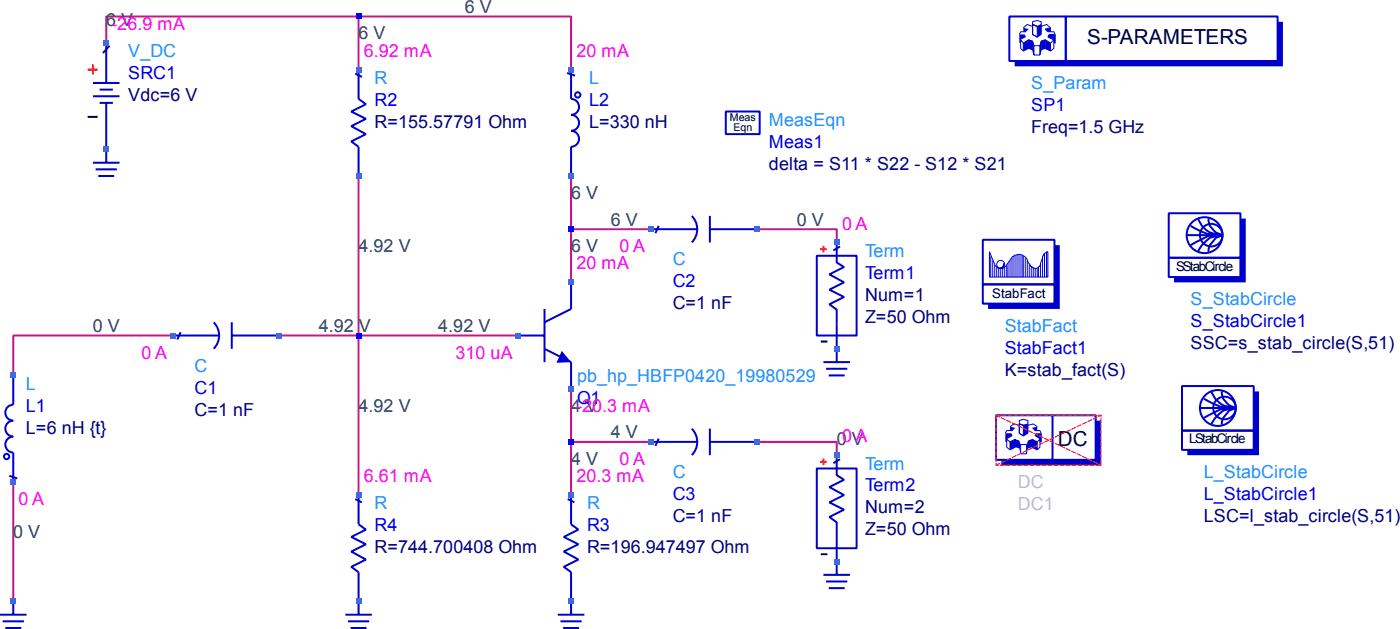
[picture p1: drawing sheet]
<svg xmlns="http://www.w3.org/2000/svg" width="297mm" height="133mm" viewBox="0 0 297 133" stroke-linecap="round" stroke-linejoin="round" font-family="sans-serif">
<g fill="none" stroke="#c71585" stroke-width=".42">
<path d="M76.1 3.5h45v11.3M76.1 3.5h-53.6v5.6M76.1 3.5v11.3M76.1 37.3v67.6M121.1 37.3v22.5M121.1 48.6h16.9M160.6 48.6h16.9v2.8M36.6 71.1h-33.8v8.5M59.2 71.1h50.7M121.1 82.4v22.5M121.1 93.6h16.9M160.6 93.6h16.9v2.9"/>
<path d="M2.8 102.1v25.3"/>
</g>
<path d="M18.6 24.8h2.1" fill="none" stroke="#000" stroke-width=".42"/>
<g fill="none" stroke="#0000cd" stroke-width=".42">
<path d="M19.7 17.6h5.7M21.1 19h2.8M22.5 9.1v8.5M23.2 9.7l-1.4 1.5M75.4 15.6l1.4 .7M76.1 14.8v6.2l1.5 1.1-3.1 1.5 3.1 1.6-3.1 1.5 3.1 1.7-3.1 1.6 1.6 1.1v6.2M120.3 15.5l1.7 .5M121.1 14.8v6.2a1.69 1.69 0 0 1 1.7 1.7 1.69 1.69 0 0 1-1.7 1.6 1.69 1.69 0 0 1 1.7 1.7 1.69 1.69 0 0 1-1.7 1.7 1.69 1.69 0 0 1 1.7 1.7 1.69 1.69 0 0 1-1.7 1.7v6.2M19.7 20.4h5.7M19.7 34.5h5.7M20.3 35.9h4.5M20.8 37.3h3.4"/>
<path d="M21.1 21.8h2.8M22.5 21.8v12.7M121.1 59.8v5.7l-5.6 2.8M2.8 79.6v6.2a1.69 1.69 0 0 0-1.7 1.6 1.69 1.69 0 0 0 1.7 1.7 1.69 1.69 0 0 0-1.7 1.7 1.69 1.69 0 0 0 1.7 1.7 1.69 1.69 0 0 0-1.7 1.7 1.69 1.69 0 0 0 1.7 1.7v6.2M109.9 71.1h5.6M115.5 73.9l5.6 2.8v5.7M115.5 65.5v11.2M2 100.8l1.7 .6M75.4 105.8l1.4 .7M76.1 104.9v6.2l1.5 1.1-3.1 1.6 3.1 1.5-3.1 1.6 3.1 1.7-3.1 1.5 1.6 1.1v9.1M120.4 105.8l1.4 .7M121.1 104.9v6.2l1.6 1.1-3.1 1.6 3.1 1.5-3.1 1.6 3.1 1.7-3.1 1.5 1.5 1.1v9.1"/>
<path d="M0 130.3h5.6M.6 131.7h4.5M1.1 133.1h3.4M2.8 127.4v2.9M73.2 130.3h5.7M73.8 131.7h4.5M74.4 133.1h3.3M118.3 130.3h5.6M118.9 131.7h4.5M119.4 133.1h3.4"/>
<circle cx="122.5" cy="20.1" r=".56"/>
<circle cx="1.4" cy="96.7" r=".56"/>
</g>
<path d="M18.6 14.8h2.1M19.7 13.6v2.1" fill="none" stroke="#ff4500" stroke-width=".42"/>
<path d="M119.2 74.3l1.9 2.4-3.1 .2z" fill="#0000cd"/>
<g fill="none" stroke="#0000cd" stroke-width=".42">
<path d="M138 48.6h9.9M139.7 47.9l-.7 1.5M146.7 45.8a3.9 3.9 0 0 1 0 5.6M150.6 45.7v5.7M150.7 48.6h9.9M173.2 54.2h8.5v16.9h-8.5zM177.5 51.4v4.2l1.5 1-3.1 1.5 3.1 1.7-3.1 1.6 3.1 1.5-3.1 1.6 1.6 1.1v11.1M178.2 52.2l-1.4 .9M36.6 71.1h9.9M38.3 70.4l-.7 1.5M45.3 68.3a3.9 3.9 0 0 1 0 5.6M49.2 68.3v5.6"/>
<path d="M49.3 71.1h9.9M174.7 76.7h5.6M175.2 78.1h4.5M175.8 79.6h3.4M138 93.6h9.9M139.7 92.9l-.7 1.6M146.7 90.8a3.9 3.9 0 0 1 0 5.6M150.6 90.8v5.7M150.7 93.6h9.9M173.2 99.3h8.5v16.9h-8.5zM177.5 96.5v4.2l1.5 1-3.1 1.5 3.1 1.7-3.1 1.6 3.1 1.5-3.1 1.6 1.6 1.1v11.1M178.2 97.3l-1.4 .8"/>
<path d="M211.3 88h11.9v9.4h-11.9zM223.2 88h9.2v9.4h-9.2M174.7 121.8h5.6M175.2 123.2h4.5M175.8 124.6h3.4"/>
</g>
<path d="M174.1 72.4h1.4M174.1 117.4h1.4" fill="none" stroke="#000" stroke-width=".42"/>
<path d="M173.9 52.8h1.5M174.7 52.1v1.4M173.9 97.9h1.5M174.7 97.2v1.4" fill="none" stroke="#ff4500" stroke-width=".42"/>
<path d="M214.2 93.6l1.2-.5v1.7l-1.2 .5zM214.2 93.6l-.7-.5v1.7l.7 .5M214.8 91.2h-1.3l-.3 .6M216.2 89.1l.9-.3 .9 .3v.7l-.9 .3-.9-.3zM216.2 89.8v2l.9 .6 .9-.6v-2M216.2 90.1l-1.1-.3-.9 .6M216.5 94.2h1.3v2h-1.3zM218 90.1l1.2-.3 .8 .6M218.9 93.1l1.1 .5v1.7l-1.1-.5zM219.4 91.2h1.2l.3 .6v1.8h-.3M220 93.6l.6-.5v1.7l-.6 .5" fill="none" stroke="#0000cd" stroke-width=".21"/>
<g fill="#0000cd">
<path d="M212.4 97.4h20v-8.3h1.1v9.5h-21.1z"/>
<path d="M217.1 90.1l.9-.3v2l-.9 .6z"/>
</g>
<path d="M216.2 89.8l.9 .3v2.3l-.9-.6zM216.2 89.8l.9 .3" fill="none" stroke="#0000cd" stroke-width=".21"/>
<path d="M217.9 93.4v2.8" fill="none" stroke="#0000cd" stroke-width=".28"/>
<g fill="#0000cd">
<path d="M214.2 93.6l1.2-.5v1.7l-1.2 .5z"/>
<path d="M218 93.4l.9-.3v1.7l-.9 .2z"/>
<path d="M218.9 93.1l1.1 .5v1.7l-1.1-.5z"/>
<path d="M219.7 91.8h1.2v1.8h-.3v-.5l-1.2-.7z"/>
<path d="M218.9 90.7l1.1-.3v.8h-.6z"/>
<path d="M215.4 93.1l.8 .3 .3 .8v2l-.3-1.2-.8-.2z"/>
<path d="M214.2 90.4l1.2 .3-.6 .5h-.6z"/>
<path d="M213.2 91.8h1.3l.3 .6-1.3 .7v.5h-.3z"/>
</g>
<path d="M214.1 3.5h12v9.4h-12zM226.1 3.5h44.9v9.4h-44.9z" fill="none" stroke="#0000cd" stroke-width=".42"/>
<g fill="none" stroke="#0000cd" stroke-width=".21">
<path d="M217.1 9.1l1.1-.7v1.9l-1.1 .5zM217.1 9.1l-.6-.7v1.9l.6 .5M217.6 6.7h-1.1l-.3 .6M218.2 8.4l.8 .3v1.8l-.8-.2M219 4.6l1-.3 .9 .3v.6l-.9 .4-1-.4zM219 5.2v2.1l1 .6 .9-.6v-2.1M219 5.6l-1.1-.4-.8 .7M219 10.5l.3 1.2M219 8.7l.3 1M219.3 11.7h1.3M219.3 9.7v2M219.3 9.7h1.3"/>
<path d="M220.6 9.7v2M220.9 5.6l1.1-.4 .8 .7M220.9 10.5l-.3 1.2M220.9 8.7l-.3 1M221.7 8.4l1.1 .7v1.7l-1.1-.5zM221.7 8.4l-.8 .3v1.8l.8-.2M222.8 6.7v-.8l-1.1 .3 .6 .5h1.2l.3 .6M222.8 9.1l.7-.7v1.9l-.7 .5M223.8 7.3v1.8h-.3M223.8 7.3h-1.3l-.2 .6 1.2 .5"/>
</g>
<g fill="#0000cd">
<path d="M215.2 12.9h55.8v-8.3h1.1v9.5h-56.9z"/>
<path d="M220 5.6l.9-.4v2.1l-.9 .6z"/>
</g>
<path d="M219 5.2l1 .4v2.3l-1-.6zM219 5.2l1 .4" fill="none" stroke="#0000cd" stroke-width=".21"/>
<path d="M220.7 8.7v3" fill="none" stroke="#0000cd" stroke-width=".28"/>
<g fill="#0000cd">
<path d="M217.1 9.1l1.1-.7v1.9l-1.1 .5z"/>
<path d="M220.9 8.7l.8-.3v1.9l-.8 .2z"/>
<path d="M221.7 8.4l1.1 .7v1.7l-1.1-.5z"/>
<path d="M222.5 7.3h1.3v1.8h-.3v-.7l-1.2-.5z"/>
<path d="M221.7 6.2l1.1-.3v.8h-.5z"/>
<path d="M218.2 8.4l.8 .3 .3 1v2l-.3-1.2-.8-.2z"/>
<path d="M217.1 5.9l1.1 .3-.6 .5h-.5z"/>
<path d="M216.2 7.3h1.1l.3 .6-1.1 .5v.7h-.3z"/>
</g>
<g fill="none" stroke="#0000cd" stroke-width=".21">
<path d="M209.9 53.4l1.1 2.8a1.64 1.64 0 0 0 2 .5l.4-.2 1.4-2.2h.1a2.01 2.01 0 0 1 3.3 1.4l.4 .8 .7 .2v.2l.8-.2 .6-.5v-.5l.7-1.9 .6-.3v-.1h.3v5.3h-12.4zM210.1 54.3v4.4M210.6 55.2v3.5M211 56.2v2.5M211.4 56.6v2.1M211.8 56.9v1.8M212.3 57v1.7M212.7 56.9v1.8M213.1 56.6v2.1M213.5 56.3v2.4M213.8 55.7v3M214.2 55.2v3.5"/>
<path d="M214.7 54.6v4.1M215.1 54.2v4.5M215.5 54.1v4.6M215.9 53.9v4.8M216.3 53.9v4.8M216.8 54.1v4.6M217.1 54.2v4.5M217.5 54.6v4.1M217.9 55.2v3.5M218.3 56v2.7M218.7 56.5v2.2M219.2 56.7v2"/>
<path d="M219.6 56.9v1.8M220 56.9v1.8M220.3 56.6v2.1M220.7 55.9v2.8M221.1 54.5v4.2M221.6 53.8v4.9M222 53.5v5.2"/>
<circle cx="212.3" cy="56" r=".85"/>
</g>
<path d="M208.5 50.8h15.2v9.5h-15.2zM208.5 60.3h15.2v4h-15.2z" fill="none" stroke="#0000cd" stroke-width=".42"/>
<g fill="#0000cd">
<path d="M211.7 56.7l.7-.1 .6-1 .1 .3-.1 .7-.5 .3h-.7z"/>
<path d="M209.6 64.3h14.1v-12.4h1.1v13.6h-15.2z"/>
</g>
<g fill="none" stroke="#0000cd" stroke-width=".42">
<path d="M250.7 91.2h15.2v4.1h-15.2zM250.7 81.8h15.2v9.4h-15.2zM254.5 86.5h7.6M255.4 84.5a11.6 11.6 0 0 0 6.7 2M256.9 82.9a5.2 5.2 0 0 0 5.2 3.6M259.2 82.9a3.2 3.2 0 0 0 1.5 3l1.4 .6M262.1 86.5l-1.4 .5-1.3 1.6-.2 .8v.6M262.1 86.5l-2.7 .5a6.9 6.9 0 0 0-2.5 3M262.1 86.5l-3.2 .2-3.5 1.9"/>
<circle cx="258.3" cy="86.5" r="3.8"/>
<circle cx="259.7" cy="86.5" r="2.39"/>
</g>
<path d="M251.8 95.3h14.1v-12.4h1.2v13.6h-15.3z" fill="#0000cd"/>
<g fill="none" stroke="#0000cd" stroke-width=".42">
<path d="M247.9 54.6h15.2v4.1h-15.2zM247.9 45.2h15.2v9.4h-15.2zM251.7 49.8h7.6M252.5 47.9a11.5 11.5 0 0 0 6.8 1.9M254.1 46.3a5.2 5.2 0 0 0 5.2 3.5M256.3 46.3a3.2 3.2 0 0 0 1.6 3l1.4 .5M259.3 49.8l-1.4 .6-1.3 1.5-.3 .9v.6M259.3 49.8l-2.7 .6a6.8 6.8 0 0 0-2.5 3M259.3 49.8l-3.2 .3-3.6 1.8"/>
<circle cx="255.5" cy="49.8" r="3.8"/>
<circle cx="256.9" cy="49.8" r="2.39"/>
</g>
<path d="M249 58.7h14.1v-12.4h1.1v13.5h-15.2z" fill="#0000cd"/>
<path d="M153.9 23.6h7.2v4.8h-7.2z" fill="none" stroke="#0000cd" stroke-width=".42"/>
<path d="M161.2 23.9v4.5" fill="none" stroke="#0000cd" stroke-width=".21"/>
<path d="M211.3 88h22.2v10.6h-22.2zM211.3 98.6l22.2-10.6M211.3 88l22.2 10.6" fill="none" stroke="#f00" stroke-width=".21" stroke-dasharray=".8 .4"/>
<g fill="#4169e1">
<path d="M2.3 126.9h1.1v1.1h-1.1z"/>
<path d="M2.3 101.5h1.1v1.2h-1.1z"/>
<path d="M2.3 79h1.1v1.1h-1.1z"/>
<path d="M22 31.1h1.1v1.1h-1.1z"/>
<path d="M22 8.6h1.1v1.1h-1.1z"/>
<path d="M36.1 70.5h1.1v1.2h-1.1z"/>
<path d="M58.6 70.5h1.1v1.2h-1.1z"/>
<path d="M75.5 126.9h1.1v1.1h-1.1z"/>
<path d="M75.5 104.3h1.1v1.2h-1.1z"/>
</g>
<path d="M75.5 70.5h1.1v1.2h-1.1z" fill="#00f"/>
<g fill="#4169e1">
<path d="M75.5 36.7h1.1v1.2h-1.1z"/>
<path d="M75.5 14.2h1.1v1.1h-1.1z"/>
</g>
<path d="M75.5 2.9h1.1v1.2h-1.1z" fill="#00f"/>
<g fill="#4169e1">
<path d="M109.3 70.5h1.1v1.2h-1.1z"/>
<path d="M120.6 126.9h1.1v1.1h-1.1z"/>
<path d="M120.6 104.3h1.1v1.2h-1.1z"/>
</g>
<path d="M120.6 93.1h1.1v1.1h-1.1z" fill="#00f"/>
<g fill="#4169e1">
<path d="M120.6 81.8h1.1v1.1h-1.1z"/>
<path d="M120.6 59.3h1.1v1.1h-1.1z"/>
</g>
<path d="M120.6 48h1.1v1.1h-1.1z" fill="#00f"/>
<g fill="#4169e1">
<path d="M120.6 36.7h1.1v1.2h-1.1z"/>
<path d="M120.6 14.2h1.1v1.1h-1.1z"/>
<path d="M137.5 93.1h1.1v1.1h-1.1z"/>
<path d="M137.5 48h1.1v1.1h-1.1z"/>
<path d="M160 93.1h1.1v1.1h-1.1z"/>
<path d="M160 48h1.1v1.1h-1.1z"/>
<path d="M176.9 118.4h1.1v1.2h-1.1z"/>
<path d="M176.9 95.9h1.1v1.1h-1.1z"/>
<path d="M176.9 73.4h1.1v1.1h-1.1z"/>
<path d="M176.9 50.8h1.1v1.1h-1.1z"/>
</g>
<g font-size="4.4">
<text x="230.6" y="9.4">S-PARAMETERS</text>
<text x="224.4" y="94.5">DC</text>
</g>
<g font-size="3.8" fill="#2f4f4f">
<text x="22.5" y="5.6">6 V</text>
<text x="98.6" y="2.7">6 V</text>
<text x="76.1" y="8.4">6 V</text>
<text x="121.1" y="42.2">6 V</text>
<text x="129.6" y="47.8">6 V</text>
<text x="169" y="47.8">0 V</text>
<text x="76.1" y="53.4">4.92 V</text>
<text x="121.1" y="53.4">6 V</text>
<text x="19.7" y="70.3">0 V</text>
<text x="67.6" y="70.3">4.92 V</text>
<text x="93" y="70.3">4.92 V</text>
<text x="76.1" y="87.2">4.92 V</text>
<text x="121.1" y="87.2">4 V</text>
<text x="129.6" y="92.9">4 V</text>
<text x="177.5" y="94.3">0 V</text>
<text x="121.1" y="98.5">4 V</text>
<text x="2.8" y="114">0 V</text>
</g>
<g font-size="3.8" fill="#f0f">
<text x="23.7" y="6.4">-26.9 mA</text>
<text x="77.2" y="12">6.92 mA</text>
<text x="122.3" y="12">20 mA</text>
<text x="131.4" y="53.4">0 A</text>
<text x="178.6" y="48.7">0 A</text>
<text x="122.3" y="57.1">20 mA</text>
<text x="30" y="76">0 A</text>
<text x="96.6" y="76">310 uA</text>
<text x="122.3" y="87.2">-20.3 mA</text>
<text x="178.6" y="93.7">0 A</text>
<text x="131.4" y="98.5">0 A</text>
<text x="3.9" y="107">0 A</text>
<text x="77.2" y="102.2">6.61 mA</text>
<text x="122.3" y="102.2">20.3 mA</text>
</g>
<g font-size="3.8" fill="#1e90ff">
<text x="27.2" y="12.2">V_DC</text>
<text x="79.4" y="17.8">R</text>
<text x="124.9" y="17.8">L</text>
<text x="218.7" y="18.9">S_Param</text>
<text x="163.1" y="26.7">MeasEqn</text>
<text x="142.7" y="56.3">C</text>
<text x="183.5" y="54.4">Term</text>
<text x="252.5" y="64.7">S_StabCircle</text>
<text x="213.1" y="70.3">StabFact</text>
<text x="5.5" y="82.6">L</text>
<text x="41.3" y="78.8">C</text>
<text x="122.4" y="80.9">pb_hp_HBFP0420_19980529</text>
<text x="142.7" y="101.3">C</text>
<text x="183.5" y="99.5">Term</text>
<text x="255.4" y="101.3">L_StabCircle</text>
<text x="79.4" y="107.9">R</text>
<text x="124.5" y="107.9">R</text>
</g>
<g font-size="3.8" fill="#00f">
<text x="27.2" y="16.8">SRC1</text>
<text x="79.4" y="22.5">R2</text>
<text x="124.9" y="22.5">L2</text>
<text x="218.7" y="23.6">SP1</text>
<text x="163.1" y="31.3">Meas1</text>
<text x="183.5" y="59.1">Term1</text>
<text x="142.7" y="60.9">C2</text>
<text x="252.5" y="69.4">S_StabCircle1</text>
<text x="213.1" y="75">StabFact1</text>
<text x="41.3" y="83.4">C1</text>
<text x="5.5" y="87.2">L1</text>
<text x="122.4" y="85.6">Q1</text>
<text x="142.7" y="106">C3</text>
<text x="183.5" y="104.1">Term2</text>
<text x="255.4" y="106">L_StabCircle1</text>
<text x="79.4" y="112.6">R4</text>
<text x="124.5" y="112.6">R3</text>
</g>
<g font-size="3.8" fill="#000080">
<text x="27.2" y="21.5">Vdc=6 V</text>
<text x="79.4" y="27.1">R=155.57791 Ohm</text>
<text x="124.9" y="27.1">L=330 nH</text>
<text x="218.7" y="28.2">Freq=1.5 GHz</text>
<text x="163.1" y="36">delta = S11 * S22 - S12 * S21</text>
<text x="142.7" y="65.6">C=1 nF</text>
<text x="183.5" y="63.7">Num=1</text>
<text x="183.5" y="68.4">Z=50 Ohm</text>
<text x="252.5" y="74">SSC=s_stab_circle(S,51)</text>
<text x="213.1" y="79.6">K=stab_fact(S)</text>
<text x="41.3" y="88.1">C=1 nF</text>
<text x="5.5" y="91.9">L=6 nH {t}</text>
<text x="142.7" y="110.6">C=1 nF</text>
<text x="183.5" y="113.4">Z=50 Ohm</text>
<text x="183.5" y="108.8">Num=2</text>
<text x="255.4" y="110.6">LSC=l_stab_circle(S,51)</text>
<text x="79.4" y="117.2">R=744.700408 Ohm</text>
<text x="124.5" y="117.2">R=196.947497 Ohm</text>
</g>
<g font-size="3.8" fill="#c0c0c0">
<text x="215.9" y="103.4">DC</text>
<text x="215.9" y="108.1">DC1</text>
</g>
<g font-size="2.8">
<text x="249.4" y="57.5">SStabCircle</text>
<text x="210.4" y="63.1">StabFact</text>
<text x="252.3" y="93.9">LStabCircle</text>
</g>
<g font-size="2.3">
<text x="154.8" y="25.6">Meas</text>
<text x="155.6" y="27.8">Eqn</text>
</g>
</svg>
